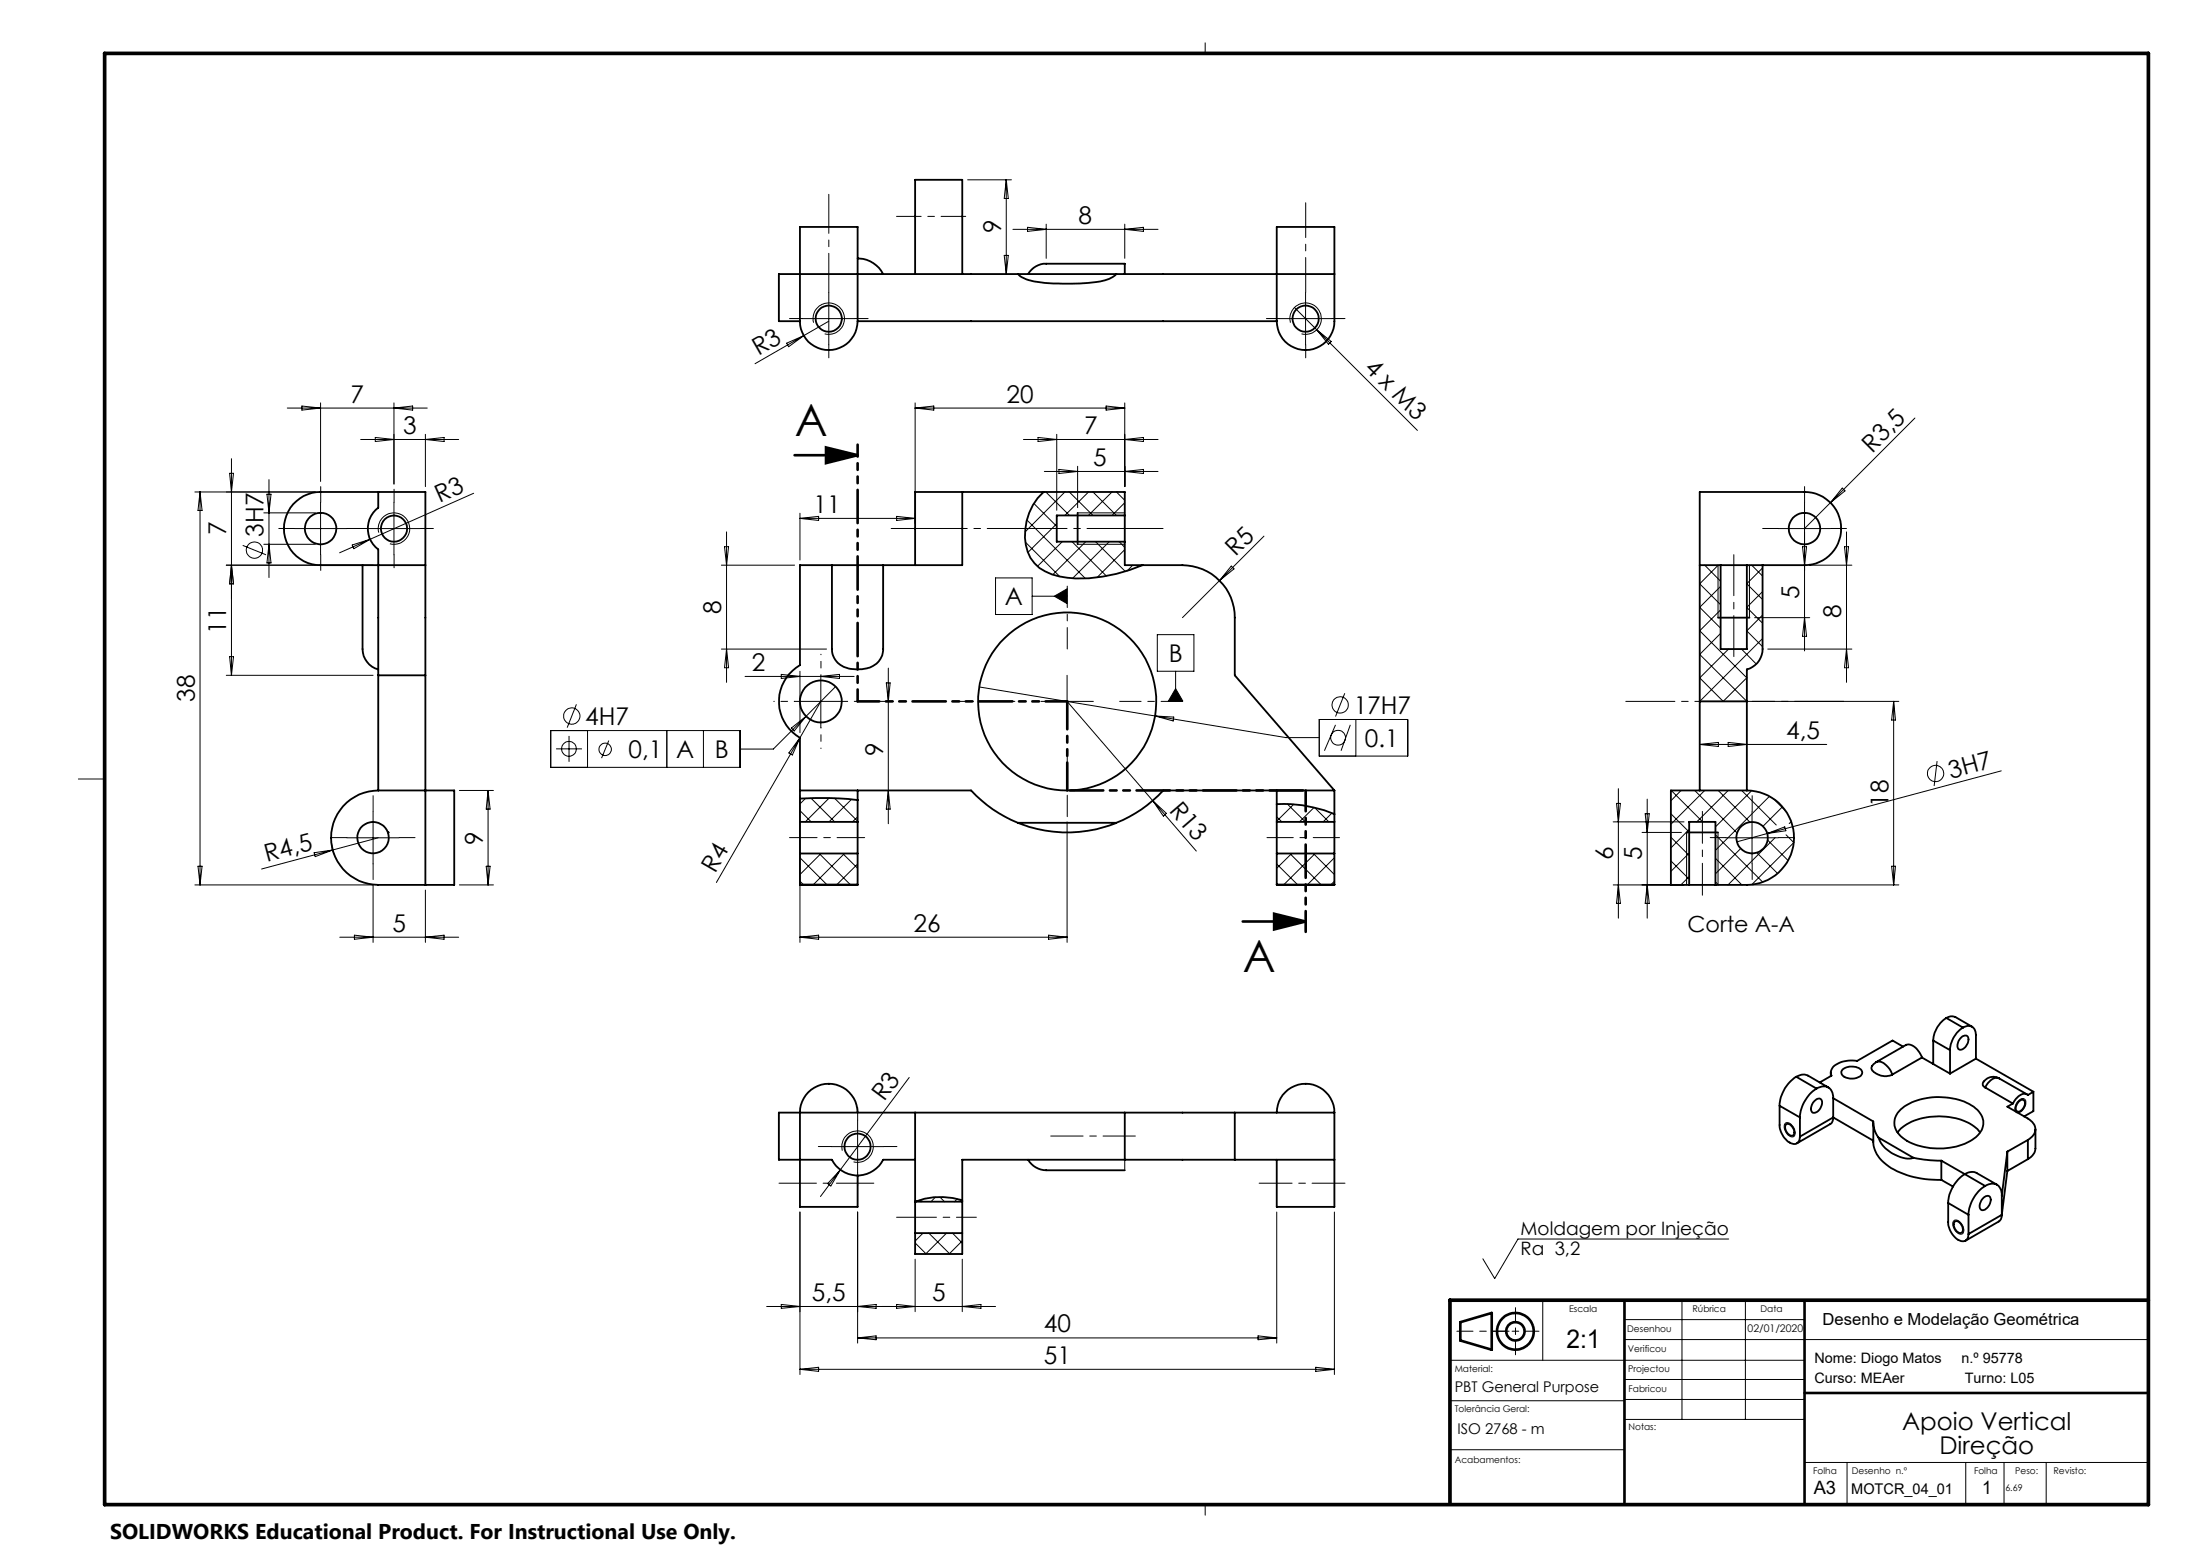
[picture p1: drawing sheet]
<svg xmlns="http://www.w3.org/2000/svg" width="420mm" height="297mm" viewBox="0 0 420 297" stroke-linecap="round" stroke-linejoin="round" font-family="sans-serif">
<g fill="none" stroke="#000" stroke-width=".19">
<path d="M230 8.2v2M184.6 34.3h8.4M192 34.3v18M192 34.3l.4 3.6h-.8zM158.2 55.8v10M191.6 48.8h.8l-.4 3.5zM193.3 43.8h27.7M196.1 43.4l3.5 .4-3.5 .4zM199.6 42.8v6.5M214.6 42.8v6.5M214.6 43.8l3.6-.4v.8zM247 58.7l4.2 4.2"/>
<path d="M249.1 55.8v10M54.8 77.9h26.7M57.6 77.5l3.6 .4-3.6 .4zM61.2 76.9v15M75.2 76.9v15.5M75.2 77.9l3.5-.4v.8zM150.1 65.5l3.3-1.4-2.9 2.1zM153.1 60.8h10M153.4 64.1l-9.3 5.3M155.3 61.6a2.99 2.99 0 0 1 2.6-3.8 2.99 2.99 0 0 1 3.2 3.3 2.99 2.99 0 0 1-3.7 2.6M158.2 61.3l-4.8 2.8M174.6 76.9v23"/>
<path d="M174.6 77.9h40M174.6 77.9l3.6-.4v.8zM211.1 77.5l3.5 .4-3.5 .4zM214.6 76.9v16M244.1 60.8h10M246.2 61.6a2.99 2.99 0 0 1 2.7-3.8 2.99 2.99 0 0 1 3.2 3.3 2.99 2.99 0 0 1-3.7 2.6M251.2 62.9l19.3 19.3M251.2 62.9l2.8 2.3-.5 .5zM365.4 79.8l-21.1 21.1M37.2 93.9h23M38.2 93.9v75M38.2 93.9l.4 3.5h-.8z"/>
<path d="M43.8 90.3h.8l-.4 3.6zM44.2 87.6v41.3M50.3 97.9h9.9M50.9 94.3h.8l-.4 3.6zM51.3 91.5v18.7M61.2 95.9v10M68.8 83.9h18.7M71.6 83.5l3.6 .4-3.6 .4zM75.2 95.9v10M81.2 82.9v10M81.2 83.9l3.5-.4v.8zM90.4 94.2l-25.6 11.3"/>
<path d="M152.6 98v8.9M152.6 99h22M152.6 99l3.6-.4v.7zM171.1 98.6l3.5 .4-3.5 .3zM195.3 83.9h25.7M196 99.3l11.1 11.1M197.3 96.1l4.3 4.4M198.1 83.5l3.5 .4-3.5 .4zM199.3 90h21.7M199.6 93.9l4.5 4.5M201.6 82.9v14.5M201.6 100l-5.5 5.4"/>
<path d="M202.1 89.6l3.5 .4-3.5 .4zM203.2 93.9l-7.6 7.6M204 93.9l4.6 4.5M205.6 89v7.9M205.6 97.9h9M207.7 93.9l-4.5 4.5M208.6 93.9l4.4 4.5M212.2 93.9l-4.5 4.5M213 93.9l1.6 1.6M214.6 83.9l3.6-.4v.8zM214.6 90l3.6-.4v.8zM214.6 96l-2.4 2.4"/>
<path d="M344.3 95.9v28.3M351.5 93.2l.6 .5-2.8 2.3zM43.2 107.9h28M44.2 107.9l.4 3.5h-.8zM46.3 104.1l4.5 1.8M50.3 103.9h9.9M51.3 103.9l.4 3.6h-.8zM56.2 100.9h10M67.2 104l3.4-1.1-3.1 1.8zM70.2 100.9h10M72.3 101.7a2.99 2.99 0 0 1 2.6-3.8 2.99 2.99 0 0 1 3.3 3.3 2.99 2.99 0 0 1-3.8 2.6M137.7 107.9h13.9"/>
<path d="M138.3 104.3h.7l-.4 3.6zM138.6 101.5v28.7M190 110.3h7v7h-7zM195.7 103.5l6.5 6.6M197 113.8h6.6M201.2 113.8l2.4-1.4v2.8zM202.7 103.4l-4.7 4.7M204.6 103.4l6.5 6.6M205.6 103.9h9M207.2 103.4l-6.3 6.3M209.1 103.4l5.6 5.7M211.7 103.4l-7 7"/>
<path d="M213.6 103.4l1 1.1M214.6 104.9l-5.3 5.3M216.1 107.9l-1 1.1M234.9 108.1l.6 .5-2.8 2.2zM241.2 102.3l-15.6 15.6M325.3 107.9l3 3M327.8 107.9v10M327.9 107.9l-3.6 3.5 4 4M328.3 111.9l-4 4 4 4M328.3 116.4l-4 4 9 9-4.5 4.5-4.5-4.5 5.5-5.5M333.3 116l3 3M333.3 111.4l3 3"/>
<path d="M333.8 107.9v10M334.3 107.9l2 2.1M334.8 117.9h10.5M336.3 108.4l-3 3M336.3 112.9l-3 3M336.3 117.4l-3 3M339.3 100.9h10M344 104.3h.7l-.4 3.6zM344.3 117.9l.4 3.6h-.7zM345.3 107.9h.1M345.3 107.9h8.1M352 104.3h.7l-.3 3.6z"/>
<path d="M352.4 101.5v28.7M43.2 128.9h28M43.8 125.3h.8l-.4 3.6zM105.1 139.4h36.1v7.1h-36.1zM110 134.4l-1.8 4.5M112.1 139.4v7.1M127.2 139.4v7.1M134.2 139.4v7.1M137.7 123.9h20M138.6 123.9l.4 3.6h-.7zM142.2 129.1h20.8M149.1 128.7l3.5 .4-3.5 .4z"/>
<path d="M151 139l2.8-2.3-2.2 2.8zM151.6 133.9h10M152.6 128.1v11.7M153.8 136.7l-6.2 6.3h-6.4M156.6 129.1l3.6-.4v.8zM156.6 128.9v10M156.6 133.9l-4 6.9M159.5 131.1l-5.7 5.6M166.7 133.9h3.8M169.1 130.3h.8l-.4 3.6zM169.5 127.5v29.7M186.9 131.1l58.5 9.7h6.3"/>
<path d="M198.6 133.9h10M203.6 128.9v10M203.6 133.9l16.4 18.9M220.4 136.7l3.6 .2-.1 .7zM220.8 121.1h7v7h-7zM224.3 128.1v5.8M224.3 131.4l1.4 2.5h-2.8zM251.7 137.3h16.9v7h-16.9zM254.8 138.4l-2.1 4.9M256.6 132.3l-1.8 4.5M257.7 138.4l-1.8 4.9M258.7 137.3v7"/>
<path d="M324.3 133.9h.1M328.3 120.9l-4 4 9 9M332.3 123.9l2.8 2.8M333.3 133.9h.1M333.3 120.4l3 3M334.3 133.9h28M336.3 121.9l-12 12M337.3 123.9h16.1M352.4 123.9l.3 3.6h-.7zM361.4 133.9v35M361.4 133.9l.3 3.5h-.7zM15 148.7h5"/>
<path d="M66.2 159.9h10M71.2 154.9v10M72.2 159.9l-22.3 6M87.7 150.9h6.5M93.1 150.9l.4 3.5h-.7zM93.1 150.9v18M106.1 142.9h5M108.6 140.5v4.9M116.2 141.4l-1.4 3.3M152.6 151.9v28M152.6 140.8l-15.9 27.6M152.6 140.8l-1.4 3.3-.7-.4z"/>
<path d="M152.6 154.7l2.2 2.2M153.7 152.4l-1.1 1.1M154.8 152.4l4.5 4.5M158.2 152.3l-4.5 4.6M159.2 152.4l4.5 4.3M162.5 152.6l-4.3 4.3M163.7 155.9l-1 1M169.5 150.9l.4 3.5h-.8zM203.6 156.9v23M220 152.8l8.3 9.7M220 152.8l2.6 2.5-.6 .5zM243.6 155.9l1 1"/>
<path d="M245.6 153.5l3.5 3.4M246.9 153.5l-3.3 3.2M250.8 154.1l-2.8 2.8M250.9 154.2l2.7 2.7M254.2 155.2l-1.7 1.7M307.8 156.9h13.5M308.5 153.3h.7l-.4 3.6zM308.8 150.5v24.8M313.3 158.9h7.6M313.9 155.3h.8l-.4 3.6zM314.3 152.5v22.8M318.8 159.8l3.5 3.5"/>
<path d="M318.8 155.3l3.5 3.5M318.9 150.9l6 6M320.8 150.9l-2 2M321.8 158.9v10M322.3 158.3l-3.5 3.6M323.4 150.9l8.1 8.1M324.3 142.1h24.3M324.3 142.1l3.6-.4v.8zM325.3 150.9l-6.5 6.4M327.3 159.3l9.1 9.1M327.8 158.9v10M327.9 150.9l6 6"/>
<path d="M329.3 159.9h10M329.8 150.9l-6 6M329.8 141.7l3.5 .4-3.5 .4zM332.4 150.9l6.5 6.6M334.2 151l-6.9 6.8M334.3 154.9v10M337.2 159.1l-5.8 1.6M337.2 159.1l3.4-1.3 .2 .8zM337.6 152l-10.3 10.3M338.5 152.5l2.2 2.3M338.7 159.9l-9 9M340.1 154l-3.7 3.7"/>
<path d="M340.8 159.3l1.5 1.5-8 8M341.8 156.8l-.4 .4M369.6 145.3l-.5 4.7M381.9 147.1l-44.7 12M37.2 168.9h34v11M37.8 165.3h.8l-.4 3.6zM59.9 162.8l3.6-.6-3.4 1.3zM63.3 160.9l.5 2.3M64.8 178.9h22.7M67.6 178.5l3.6 .4-3.6 .4zM81.2 169.9v10M81.2 178.9l3.5-.4v.8z"/>
<path d="M87.7 168.9h6.5M92.8 165.3h.7l-.4 3.6zM152.6 178.9l3.6-.4v.8zM152.6 178.9h51M152.6 168.2l.7 .6M152.6 163.7l5.2 5.1M156.3 162.9l5.9 5.9M156.7 162.9l-4.1 4M160.8 162.9l2.9 2.8M161.1 162.9l-5.9 5.9M163.7 164.9l-4 3.9M200.1 178.5l3.5 .4-3.5 .4z"/>
<path d="M243.6 164.9l4 3.9M246.1 162.9l6 5.9M246.5 162.9l-2.9 2.8M250.6 162.9l4 4M251 162.9l-6 5.9M254.6 163.7l-5.1 5.1M254.6 168.2l-.6 .6M307.8 168.9h13.5M308.8 168.9l.4 3.5h-.7zM314.3 168.9l.4 3.5h-.8zM318.8 168.8l.1 .1M318.8 164.3l3.5 3.5"/>
<path d="M322.3 162.8l-3.5 3.5M322.3 167.3l-1.6 1.6M327.3 168.3l.6 .6M327.3 163.8l5.1 5.1M332.2 162l-4.9 4.8M334.3 168.9h28M335.2 162.8l4 3.9M337.3 160.3l3.9 3.9M361 165.3h.7l-.3 3.6zM158.6 218.9h10M160.7 219.6a3 3 0 0 1 2.6-3.7 3 3 0 0 1 3.3 3.2 3 3 0 0 1-3.7 2.7M163.7 213.9v10"/>
<path d="M173.5 205.7l-13.1 17.6M340.7 214.4a1.11 1.11 0 0 1 1.5 .7l.3 .8a.74 .74 0 0 1-.2 1 .74 .74 0 0 1-1-.2 1.84 1.84 0 0 1-.6-2.3zM385 210.3l.2-.3a.76 .76 0 0 1 1-.2 .76 .76 0 0 1 .4 .9 1.75 1.75 0 0 1-1.8 1.7 1.28 1.28 0 0 1 0-1.8zM152.6 231.3v31.1M160.4 223.3l-3.8 5.1M160.4 223.3l-1.9 3.1-.6-.5zM163.7 231.3v25.1M174.6 237.2l2.1 2.2M175.5 229.1l.3 .3M176.1 235.4l-1.5 1.5M177.2 235.4l4.1 4M178.5 228.5l-.8 .9"/>
<path d="M179.4 228.5l.8 .9M180.6 235.4l-4 4M181.8 235.4l1.8 1.9M182.7 228.8l-.6 .6M183.6 236.9l-2.5 2.5M214.6 221.4v2M243.6 231.3v25.1M254.6 231.3v31.1M329.9 236.5h-40.2l-4.5 7.5-2.2-3.7M372.9 233a1.11 1.11 0 0 1 1.5 .7l.3 .8a.74 .74 0 0 1-.2 1 .74 .74 0 0 1-1-.2 1.8 1.8 0 0 1-.6-2.3zM146.3 249.4h43.7M149.1 249l3.5 .4-3.5 .3z"/>
<path d="M163.7 255.4h79.9M163.7 255.4l3.5-.4v.7zM163.7 249.4l3.5-.4v.7zM171.1 249l3.5 .4-3.5 .3zM174.6 240.3v10.1M183.6 240.3v10.1M183.6 249.4l3.6-.4v.7zM240.1 255l3.5 .4-3.5 .3zM276.7 259.6h67.6M294.4 248.2v11.4M310 251.9h34.3M310 255.7h100"/>
<path d="M321 248.2v22.7M333.1 248.2v22.7M152.6 261.4l3.6-.4v.8zM152.6 261.4h102M251.1 261l3.5 .4-3.5 .4zM276.7 276.7h33.3M276.7 267.4h33.3M310 270.9h34.3M310 263.3h34.3M310 267.1h34.3M344.3 279.1h65.5M352.5 279.1v8"/>
<path d="M375.1 279.1v8M382.4 279.1v8M390.5 279.1v8M230 287.2v2"/>
<circle cx="48.5" cy="105" r="1.56"/>
<circle cx="109.1" cy="136.7" r="1.56"/>
<circle cx="255.7" cy="134.6" r="1.56"/>
<circle cx="108.6" cy="142.9" r="1.42"/>
<circle cx="115.5" cy="143" r="1.19"/>
<circle cx="255.3" cy="140.8" r="1.42"/>
<circle cx="369.3" cy="147.7" r="1.55"/>
</g>
<g fill="none" stroke="#000" stroke-width=".5">
<path d="M151.6 86.9h12.1M157.6 85.4l6.1 1.5-6.1 1.5zM237.1 175.9h12M243.1 174.4l6 1.5-6 1.5zM278.7 252.4l6-1.8v7l-6-1.7zM310 248.2v38.9M344.3 248.2v38.9M344.3 265.9h65.5"/>
<circle cx="289.2" cy="254.1" r="1.75"/>
<circle cx="289.2" cy="254.1" r="3.5"/>
</g>
<path d="M166.7 225.8h-18" fill="none" stroke="#000" stroke-width=".19" stroke-dasharray="15.2 1.3 1.3 1.3" stroke-dashoffset="8.1"/>
<path d="M256.7 225.8h-16.4" fill="none" stroke="#000" stroke-width=".19" stroke-dasharray="15.2 1.3 1.3 1.3" stroke-dashoffset="9"/>
<path d="M324.9 154.9v16M216.7 216.8h-16.2" fill="none" stroke="#000" stroke-width=".19" stroke-dasharray="15.2 1.3 1.3 1.3" stroke-dashoffset="9.1"/>
<path d="M330.9 125.3v-19.4" fill="none" stroke="#000" stroke-width=".19" stroke-dasharray="15.2 1.3 1.3 1.3" stroke-dashoffset="7.4"/>
<path d="M165 159.9h-14.3" fill="none" stroke="#000" stroke-width=".19" stroke-dasharray="15.2 1.3 1.3 1.3" stroke-dashoffset="10"/>
<path d="M255.6 159.9h-13.8" fill="none" stroke="#000" stroke-width=".19" stroke-dasharray="15.2 1.3 1.3 1.3" stroke-dashoffset="10.2"/>
<path d="M221.9 100.9h-51.8" fill="none" stroke="#000" stroke-width=".19" stroke-dasharray="15.2 1.3 1.3 1.3" stroke-dashoffset=".7"/>
<path d="M249.2 150.9v27" fill="none" stroke="#000" stroke-width=".5" stroke-dasharray="6.3 1.3 1.3 1.3 1.3 1.3" stroke-dashoffset="2.4"/>
<path d="M249.2 150.9h-45.5" fill="none" stroke="#000" stroke-width=".5" stroke-dasharray="6.3 1.3 1.3 1.3 1.3 1.3" stroke-dashoffset="-.5"/>
<path d="M203.7 150.9v-17" fill="none" stroke="#000" stroke-width=".5" stroke-dasharray="6.3 1.3 1.3 1.3 1.3 1.3" stroke-dashoffset="1"/>
<path d="M203.7 133.9h-40" fill="none" stroke="#000" stroke-width=".5" stroke-dasharray="6.3 1.3 1.3 1.3 1.3 1.3" stroke-dashoffset="2.2"/>
<path d="M163.7 133.9v-49" fill="none" stroke="#000" stroke-width=".5" stroke-dasharray="6.3 1.3 1.3 1.3 1.3 1.3" stroke-dashoffset="4.1"/>
<path d="M184.3 41.3h-13.2" fill="none" stroke="#000" stroke-width=".19" stroke-dasharray="15.2 1.3 1.3 1.3" stroke-dashoffset="10.5"/>
<path d="M171.1 232.3h15.2" fill="none" stroke="#000" stroke-width=".19" stroke-dasharray="15.2 1.3 1.3 1.3" stroke-dashoffset="7.6"/>
<path d="M310.2 133.9h41.6" fill="none" stroke="#000" stroke-width=".19" stroke-dasharray="15.2 1.3 1.3 1.3" stroke-dashoffset="5.9"/>
<path d="M284.7 254.1h9M289.2 249.6v9" fill="none" stroke="#000" stroke-width=".19" stroke-dasharray="6.3 1.3 1.3 1.3" stroke-dashoffset="3.8"/>
<path d="M288 254.1h-10" fill="none" stroke="#000" stroke-width=".19" stroke-dasharray="6.3 1.3 1.3 1.3" stroke-dashoffset="3.3"/>
<path d="M20 10.2h390v277h-390zM410 248.2h-133.3v38.9" fill="none" stroke="#000" stroke-width=".7"/>
<path d="M158.2 55.8v-18.7" fill="none" stroke="#000" stroke-width=".19" stroke-dasharray="15.2 1.3 1.3 1.3" stroke-dashoffset="7.8"/>
<g fill="none" stroke="#000" stroke-width=".19" stroke-dasharray="15.2 1.3 1.3 1.3">
<path d="M153.2 60.8h-2.5M158.2 65.8v2.5M163.2 60.8h2.5M244.2 60.8h-2.5M249.2 65.8v2.5M254.2 60.8h2.5M61.2 95.9v-3M75.2 95.9v-2.5M344.4 95.9v-3M56.2 100.9h-3M61.2 105.9v3M66.2 100.9h3"/>
<path d="M70.2 100.9h-2.5M75.2 105.9v2.5M80.2 100.9h2.5M339.4 100.9h-3M344.4 105.9v3M349.4 100.9h3M66.2 159.9h-3M71.2 154.9v-3M76.2 159.9h3M329.4 159.9h-3M334.4 154.9v-3M339.4 159.9h3"/>
<path d="M71.2 164.9v3M334.4 164.9v3M158.7 218.8h-2.5M163.7 213.8v-2.5M168.7 218.8h2.5M163.7 223.8v2.5"/>
</g>
<path d="M249.2 55.8v-17.1" fill="none" stroke="#000" stroke-width=".19" stroke-dasharray="15.2 1.3 1.3 1.3" stroke-dashoffset="8.6"/>
<g fill="none" stroke="#000" stroke-width=".35">
<path d="M152.6 52.3v-9h11.1v18M152.6 52.3h41.6M152.6 52.3h-4v9h4M152.6 52.3v9M163.7 49.3a5.5 5.5 0 0 1 4.8 3M174.6 52.3v-18h9v18M194.2 52.3l.8 .6a14.4 14.4 0 0 0 6.9 1.2 36.3 36.3 0 0 0 8.9-.6l1.5-.6 .7-.6M194.2 52.3h18.8M196.2 52.3a4 4 0 0 1 3.4-2h15v2M213 52.3h41.6M254.6 52.3v-9h-11v18M254.6 52.3v9a5.5 5.5 0 0 1-5.5 5.5 5.5 5.5 0 0 1-5.5-5.5"/>
<path d="M152.6 61.3a5.5 5.5 0 0 0 5.6 5.5 5.5 5.5 0 0 0 5.5-5.5M163.7 61.3h79.9M56 96.2a6.8 6.8 0 0 1 5.2-2.3h20v14h-20a7 7 0 0 1-6.4-4.2 7 7 0 0 1 1.2-7.5zM72.2 93.9v3a5 5 0 0 0 0 8v46M183.6 93.9v14h-15.1M199.1 93.9a10.8 10.8 0 0 0-2.5 12.6 9 9 0 0 0 7.1 3.8 29.6 29.6 0 0 0 14.3-2.4M205.6 97.9v6M214.6 98.4v-4.5h-40v14M214.6 98.4v5M214.6 98.4h-13v5h13M69.2 107.9v16a4.1 4.1 0 0 0 3 3.9M81.2 107.9v61"/>
<path d="M158.7 107.9v16a4.2 4.2 0 0 0 4.8 3.9 4.6 4.6 0 0 0 4.8-2.7l.2-1v-16.2M158.7 107.9h9.8M158.7 107.9h-6.1v19.1a8 8 0 0 0 0 13.8v10.1M214.6 103.4v4.5h11a10.1 10.1 0 0 1 10 10v11l19 22M324.3 107.9h4M327.8 117.9h6M328.3 107.9h5M328.3 107.9v16h5v-16M333.3 107.9h11a7 7 0 0 0 7-7 7 7 0 0 0-7-7h-20v40M336.3 107.9v16a4 4 0 0 1-3 3.9v6.1M72.2 128.9h9M324.3 133.9v17"/>
<path d="M324.3 133.9h9M333.3 133.9v17M72.2 150.9h14.5v18h-5.5M72.2 150.9a9 9 0 0 0-9 9 9 9 0 0 0 9 9h9M74 158.9h.1M152.6 150.9v1.5M152.6 152.4a61.1 61.1 0 0 1 11.1 .3M152.6 156.9v6M152.6 150.9h32.7a24.4 24.4 0 0 0 8.9 6.2M152.6 156.9h11.1M152.6 152.4v4.5M163.7 150.9v1.8"/>
<path d="M163.7 156.9v6M163.7 152.7v4.2M194.2 157.1a24.7 24.7 0 0 0 18.8 0M194.2 157.1h18.8M243.6 150.9v2.6M243.6 153.5a24.8 24.8 0 0 1 11 1.9M243.6 156.9v6M243.6 156.9h11M243.6 153.5v3.4M254.6 150.9v4.5M254.6 156.9v6M254.6 150.9h-32.6a24.1 24.1 0 0 1-9 6.2"/>
<path d="M254.6 155.4v1.5M321.8 158.9h6M333.3 150.9a9 9 0 0 1 9 9 9 9 0 0 1-9 9h-6M333.3 150.9h-14.5v18h3.5M152.6 168.8h11.1M152.6 162.9h11.1M152.6 162.9v5.9M163.7 162.9v5.9M243.6 168.8h11M243.6 162.9h11M243.6 162.9v5.9M254.6 162.9v5.9"/>
<path d="M322.3 168.9h5M322.3 168.9v-12h5v12M363.1 199.8l-2-1.2-6.7 3.9a5.2 5.2 0 0 0-4.7 1.3l-.3 .8 .1 .7-2.3 1.3M368.9 198.6l3.2 1.8M368.9 198.6v4.5M371.4 194.3a5.4 5.4 0 0 0-2.5 4.3M371.4 194.3l.9-.3 .8 .1 3.2 1.9M371.4 194.3l3.2 1.8M374.2 198.1a.77 .77 0 0 1 .8-.5 .77 .77 0 0 1 .6 .8 1.97 1.97 0 0 1-1.6 2 1.19 1.19 0 0 1-.2-1.9zM374.6 196.1a5.4 5.4 0 0 0-2.5 4.3M374.6 196.1a1.52 1.52 0 0 1 1.7-.1 1.52 1.52 0 0 1 .7 1.6v4.5M152.6 212.4h83"/>
<path d="M152.6 212.4h-4v9h4M152.6 212.4a5.5 5.5 0 0 1 5.6-5.5 5.5 5.5 0 0 1 5.5 5.5M152.6 212.4v9M174.6 212.4v17M214.6 212.4v9M235.6 212.4v9M235.6 212.4h19M243.6 212.4a5.5 5.5 0 0 1 5.5-5.5 5.5 5.5 0 0 1 5.5 5.5M254.6 212.4v9M339.6 211.1v3.6a3.7 3.7 0 0 0 2.9 3.7 1.26 1.26 0 0 0 1-1.4M339.6 211.1l3.9 2.2M340.9 214.6a1.51 1.51 0 0 1 1.4 2 1.07 1.07 0 0 1-1.5-.8l-.2-.9z"/>
<path d="M342.8 205.5a6.9 6.9 0 0 0-3.2 5.6M342.8 205.5a2.23 2.23 0 0 1 2.2-.2l3.9 2.3M342.8 205.5l3.8 2.3M343.5 213.3v3.7M346.1 210.3a.9 .9 0 0 1 1.5-.3 1.9 1.9 0 0 1-1.6 2.4 1.42 1.42 0 0 1 .1-2.1zM346.6 207.8a7.2 7.2 0 0 0-3.1 5.5M346.6 207.8a1.91 1.91 0 0 1 2.9 .5l.3 1.3M349.4 204.7v.7M349.8 209.6l7.7 4.5a4.9 4.9 0 0 0 1 3M349.8 213.3l-.1 .8-.3 .4-6.5 3.7M349.8 209.6v3.7M349.8 213.3l-6.3 3.7"/>
<path d="M349.8 213.3l7.7 4.4M351.7 204.1a2.76 2.76 0 0 1 3.6 .3 1.09 1.09 0 0 1-1.1 1.4 2.43 2.43 0 0 1-2.8-.9v-.3zM357.5 214.3v3.7a5.8 5.8 0 0 0 2.9 4.6 17 17 0 0 0 10.1 2.6M358 202.7a1.12 1.12 0 0 0-.8 1.6 3.3 3.3 0 0 0 3.9 .8M358 202.7a1.91 1.91 0 0 1 2.2 .9l.9 1.5M358.5 217.1a6.6 6.6 0 0 0 6.3 4l.3-.1M358.5 217.1l6.6 3.9M362.1 216.1a9.3 9.3 0 0 1 7.3-3 10.1 10.1 0 0 1 8.5 3M362.7 211.8a12.2 12.2 0 0 1 10.4-2 7.3 7.3 0 0 1 5.1 3.4 3.6 3.6 0 0 1-1.9 4.4 13.1 13.1 0 0 1-12.8-.1 3.5 3.5 0 0 1-1.4-5.1zM366.7 201.9a3.2 3.2 0 0 0-2.7-2.5l-6 3.3M366.7 201.9l-5.6 3.2M366.7 201.9l5.4 3"/>
<path d="M372.1 200.4v4.5M377 202.1l-4.9 2.8M377 202.1l11 6.3M378.8 207.6l5.3 3M381.5 205.8a2.08 2.08 0 0 0-3.1 1.2v.3l.4 .3M381.5 205.8a1.99 1.99 0 0 0-2.3 1.2l-.4 .6M381.5 205.8l5.3 3.1M383 219.8l-1 8.4M383 219.8v3.7M384.1 210.6l-1.1 .6 4 2.3a2.19 2.19 0 0 1 1.2 2.9l-.4 .5-.8 .7M385.2 210.3a.68 .68 0 0 1 1-.3 .68 .68 0 0 1 .2 1 1.36 1.36 0 0 1-1.5 1.1 1.33 1.33 0 0 1 .3-1.8zM387 217.6l-4 2.2"/>
<path d="M387 217.6v3.7M388 208.4l-1 .6a1.67 1.67 0 0 0-2.3 .8l-.6 .8M388 208.4v3.7l-1.8 1M388.4 215.5v3.7a2.63 2.63 0 0 1-1.4 2.1M152.6 221.4h6.1a5.5 5.5 0 0 0 4.9 3 5.5 5.5 0 0 0 4.9-3h6.1M152.6 221.4v9h11.1v-6M174.6 229.4v6M174.6 235.4v4h9v-4M174.6 235.4h9M174.6 229.4h9M183.6 229.1a14 14 0 0 0-9 .3M183.6 229.4v6"/>
<path d="M196.2 221.4a4.1 4.1 0 0 0 3.4 2h15M235.6 221.4h-52v8M235.6 221.4h19M243.6 221.4v9h11v-9M365.1 221a25.3 25.3 0 0 0 5.4 .5M370.5 221.5l4.4 2.6M370.5 221.5v3.7M370.5 225.2l2.2 1.3M371.8 229.6v3.7a3.7 3.7 0 0 0 2.8 3.6 1.19 1.19 0 0 0 1-1.4M371.8 229.6l3.8 2.3M373 233.2a1.07 1.07 0 0 1 1.4 .9 .83 .83 0 0 1-.4 1.3 1.66 1.66 0 0 1-1-2.2zM374.9 224.1a6.9 6.9 0 0 0-3.1 5.5"/>
<path d="M374.9 224.1a2.23 2.23 0 0 1 2.3-.2l3.9 2.2M374.9 224.1l3.9 2.3M375.6 231.9v3.6M378.4 228.7a.82 .82 0 0 1 1.4-.1 1.98 1.98 0 0 1-1.6 2.4 1.19 1.19 0 0 1-.1-1.8zM378.8 226.4a7 7 0 0 0-3.2 5.5M378.8 226.4a1.92 1.92 0 0 1 2.3-.3 1.92 1.92 0 0 1 .9 2.1M382 231.9l-.2 .8-.4 .4-6.3 3.7M382 228.2v3.7M382 231.9l-6.4 3.6M383 223.5l-1 8.4M387 221.3l-4 2.2"/>
<circle cx="158.2" cy="60.8" r="2.5"/>
<circle cx="249.1" cy="60.8" r="2.5"/>
<circle cx="61.2" cy="100.9" r="3"/>
<circle cx="75.2" cy="100.9" r="2.5"/>
<circle cx="344.3" cy="100.9" r="3"/>
<circle cx="156.6" cy="133.9" r="4"/>
<circle cx="203.6" cy="133.9" r="17"/>
<circle cx="71.2" cy="159.9" r="3"/>
<circle cx="334.3" cy="159.9" r="3"/>
<circle cx="163.7" cy="218.9" r="2.5"/>
</g>
<path d="M151.7 133.9h-4M156.7 128.9v-4M156.7 138.9v4M161.7 133.9h4" fill="none" stroke="#000" stroke-width=".19" stroke-dasharray="15.2 1.3 1.3 1.3" stroke-dashoffset="15.1"/>
<path d="M193.7 133.9h-12M203.7 123.9v-12M213.7 133.9h12M203.7 143.9v12" fill="none" stroke="#000" stroke-width=".19" stroke-dasharray="15.2 1.3 1.3 1.3" stroke-dashoffset="11.1"/>
<g fill="#000">
<path d="M201.2 113.8l2.4 1.4v-2.8zM224.3 131.4l1.4 2.5h-2.8z"/>
<path d="M243.1 174.4l6 1.5-6 1.5zM157.6 85.4l6.1 1.5-6.1 1.5z"/>
</g>
<g font-size="8.5">
<text x="151.7" y="83.2">A</text>
<text x="237.2" y="185.5">A</text>
</g>
<text font-size="4.9" x="298.9" y="257.4">2:1</text>
<g font-size="4.7">
<text x="191" y="44.5" transform="rotate(-90 191 44.5)">9</text>
<text x="205.8" y="42.8">8</text>
<text x="144.7" y="67.9" transform="rotate(-30 144.7 67.9)">R3</text>
<text x="260.2" y="70.4" transform="rotate(45 260.2 70.4)">4 x M3</text>
<text x="66.9" y="76.9">7</text>
<text x="192.1" y="76.9">20</text>
<text x="76.9" y="82.9">3</text>
<text x="206.9" y="82.9">7</text>
<text x="208.6" y="89">5</text>
<text x="357.2" y="86.6" transform="rotate(-45 357.2 86.6)">R3,5</text>
<text x="83.9" y="96" transform="rotate(-24 83.9 96)">R3</text>
<text x="155.2" y="97.9">11</text>
<text x="43.2" y="102.2" transform="rotate(-90 43.2 102.2)">7</text>
<text x="50.3" y="102.4" transform="rotate(-90 50.3 102.4)">3H7</text>
<text x="235.8" y="106.4" transform="rotate(-45 235.8 106.4)">R5</text>
<text x="137.6" y="117.2" transform="rotate(-90 137.6 117.2)">8</text>
<text x="191.8" y="115.6">A</text>
<text x="343.3" y="114.3" transform="rotate(-90 343.3 114.3)">5</text>
<text x="351.4" y="118" transform="rotate(-90 351.4 118)">8</text>
<text x="43.2" y="121" transform="rotate(-90 43.2 121)">11</text>
<text x="143.5" y="128.1">2</text>
<text x="223" y="126.4">B</text>
<text x="37.2" y="134" transform="rotate(-90 37.2 134)">38</text>
<text x="258.3" y="136.2">17H7</text>
<text x="111.7" y="138.4">4H7</text>
<text x="260.5" y="142.6">0.1</text>
<text x="340.8" y="141.1">4,5</text>
<text x="120" y="144.7">0,1</text>
<text x="129" y="144.7">A</text>
<text x="136.4" y="144.7">B</text>
<text x="168.5" y="144.2" transform="rotate(-90 168.5 144.2)">9</text>
<text x="372.3" y="148.6" transform="rotate(-15 372.3 148.6)">3H7</text>
<text x="223" y="154.7" transform="rotate(49 223 154.7)">R13</text>
<text x="360.3" y="154" transform="rotate(-90 360.3 154)">18</text>
<text x="92.1" y="161.2" transform="rotate(-90 92.1 161.2)">9</text>
<text x="50.9" y="164.6" transform="rotate(-15 50.9 164.6)">R4,5</text>
<text x="136.5" y="166.8" transform="rotate(-60 136.5 166.8)">R4</text>
<text x="307.8" y="164.2" transform="rotate(-90 307.8 164.2)">6</text>
<text x="313.3" y="164.2" transform="rotate(-90 313.3 164.2)">5</text>
<text x="74.9" y="177.9">5</text>
<text x="174.3" y="177.9">26</text>
<text x="168.7" y="210.4" transform="rotate(-53 168.7 210.4)">R3</text>
<text x="154.9" y="248.3">5,5</text>
<text x="177.9" y="248.3">5</text>
<text x="199.2" y="254.3">40</text>
<text x="199.2" y="260.3">51</text>
<text x="363" y="272.9">Apoio Vertical</text>
<text x="370.1" y="277.5">Direção</text>
</g>
<text font-size="4.2" x="322" y="177.8">Corte A-A</text>
<text font-size="4.1" x="21" y="293.7">SOLIDWORKS Educational Product. For Instructional Use Only.</text>
<g font-size="3.5">
<text x="290.2" y="239.5">Ra 3,2</text>
<text x="290.2" y="235.7">Moldagem por Injeção</text>
<text x="346.1" y="285.2">A3</text>
<text x="378.2" y="285.2">1</text>
</g>
<text font-size="3.2" x="347.8" y="252.9">Desenho e Modelação Geométrica</text>
<g font-size="2.8">
<text x="277.6" y="265.7">PBT General Purpose</text>
<text x="278.1" y="273.7">ISO 2768 - m</text>
<text x="353.3" y="285.2">MOTCR_04_01</text>
</g>
<g font-size="2.7">
<text x="346.2" y="264">Curso: MEAer</text>
<text x="346.2" y="260.2">Nome: Diogo Matos</text>
<text x="374.3" y="260.2">n.º 95778</text>
<text x="374.9" y="264">Turno: L05</text>
</g>
<text font-size="2" x="333.5" y="254.3">02/01/2020</text>
<g font-size="1.8">
<text x="299.4" y="250.5">Escala</text>
<text x="322.9" y="250.4">Rúbrica</text>
<text x="335.9" y="250.4">Data</text>
<text x="310.5" y="254.3">Desenhou</text>
<text x="277.6" y="261.8">Material:</text>
<text x="310.7" y="258.1">Verificou</text>
<text x="310.7" y="261.8">Projectou</text>
<text x="277.6" y="269.6">Tolerância Geral:</text>
<text x="310.8" y="265.6">Fabricou</text>
<text x="310.8" y="272.9">Notas:</text>
<text x="277.6" y="279.3">Acabamentos:</text>
<text x="346" y="281.4">Folha</text>
<text x="353.4" y="281.4">Desenho n.º</text>
<text x="376.7" y="281.4">Folha</text>
<text x="384.6" y="281.4">Peso:</text>
<text x="391.8" y="281.4">Revisto:</text>
<text x="382.7" y="284.7">6.69</text>
</g>
</svg>
